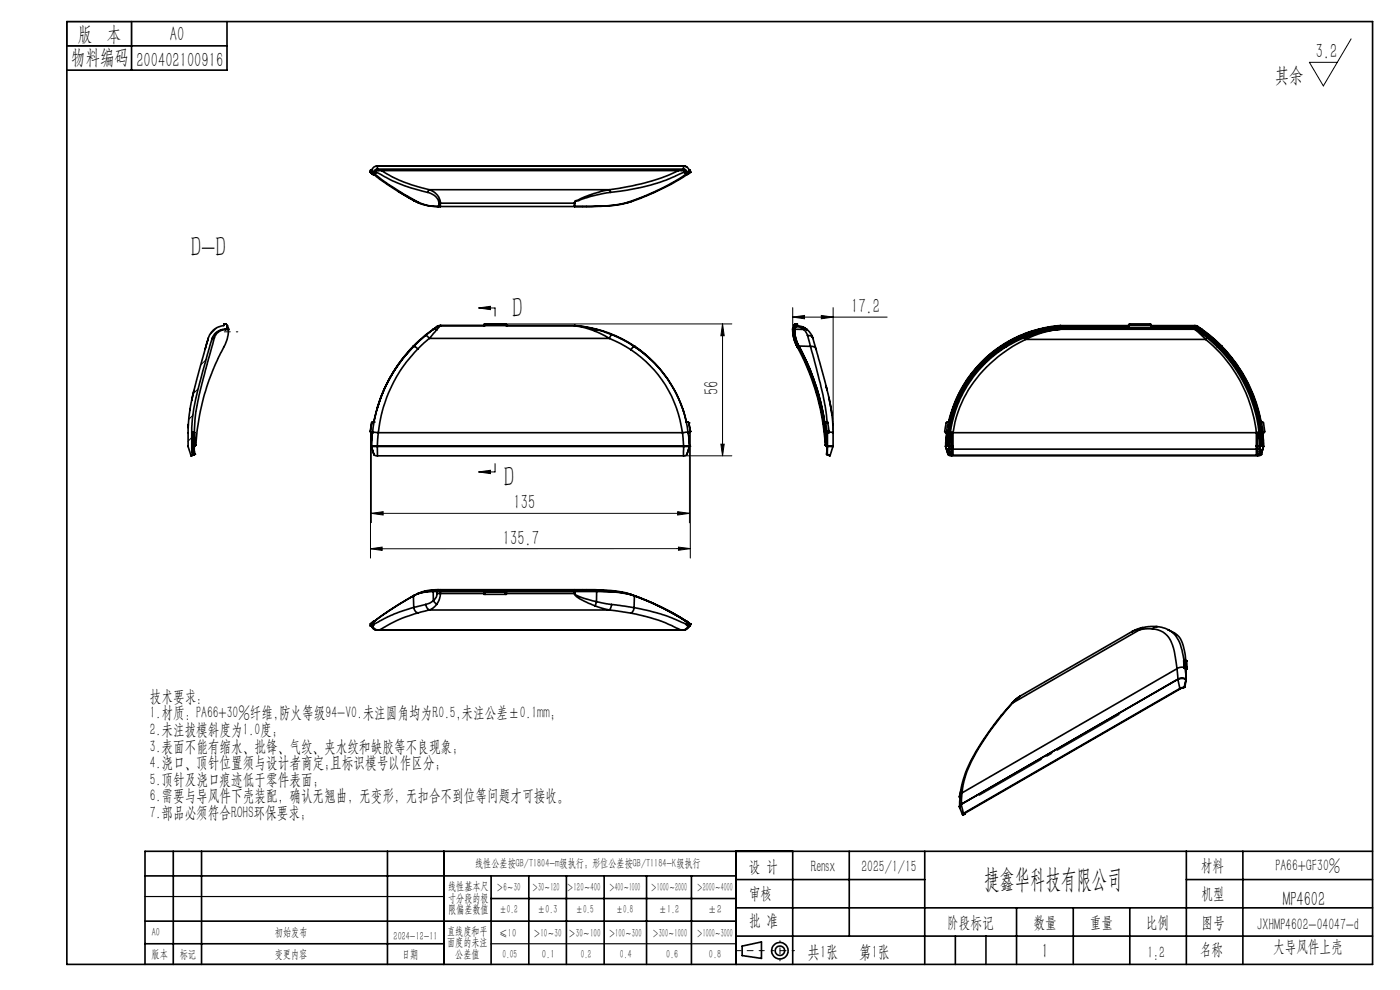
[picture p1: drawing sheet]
<svg xmlns="http://www.w3.org/2000/svg" width="297mm" height="210mm" viewBox="0 0 297 210" stroke-linecap="round" stroke-linejoin="round" font-family="sans-serif">
<g fill="none" stroke="#000" stroke-width=".21">
<path d="M286.6 8.2l-5.9 10-2.9-5h5.9M43.7 76.3l-1.1 1.1M46 69.5l-1.5 1.5M101.5 65.3l2.5-.3v.7zM101.5 65.3h3.5v1.8M107.2 68.7h48.1M153.3 68.7v28M153.3 68.7l.3 2.5h-.7zM168.2 67.3l2.5-.4v.7zM168.2 65.3v4.3M168.2 67.3h20M174.2 66.9l2.5 .4-2.5 .3z"/>
<path d="M176.7 65.3v26.5M40.7 92.8l-.8 .8M40.9 88.1l-.9 .9M42.1 82.5l-1.1 1M78.6 91.5v26.9M78.8 94.7v16.2M105 98.3v1.8h-3.5M145 96.7h10.3M146.3 94.7v16.2M146.4 91.5v26.9M152.9 94.2h.7l-.3 2.5zM78.6 116.4l2.5-.3v.7z"/>
<path d="M78.8 108.9l2.5-.4v.7zM78.8 108.9h67.5M101.5 100.1l2.5-.3v.7zM143.8 108.5l2.5 .4-2.5 .3zM143.9 116.1l2.5 .3-2.5 .3zM146.4 116.4h-67.8"/>
</g>
<g fill="none" stroke="#000" stroke-width=".35">
<path d="M14.2 4.6h277v200h-277zM14.2 9.7h34M27.9 4.6v10.3M48.2 4.6v10.3h-34M78.6 36.5l.7 .6M78.6 36.5h.1M78.6 36.5l.2 .2M78.8 36.4v.1M78.8 36.5l.2 .2M78.8 36.4h.1M78.8 36.4h.5M78.8 36.2v.2"/>
<path d="M78.8 36.7l.1 .1M78.8 36.5v.2M78.8 36.1h.1M78.8 36.1h-.2v.4M78.8 36.1v.1M78.9 36.5v.1M78.9 36.6l.2 .2h-.2M78.9 36.8l.4 .3M79 36.7h.1M79.1 36.5l-.2 .1M79.1 36.8h.5M79.1 36.8l.2 .1"/>
<path d="M79.3 36.9a47 47 0 0 0 9.1 6M79.3 37.1l.2 .1M79.3 36.9h.3M79.3 36.4v.2l-.5-.1M79.6 36.9a48.4 48.4 0 0 0 9.1 6M79.6 36.6v.3M79.7 36.5l.3-.3h65.1l.2 .3M79.7 36.5v.1M79.7 36.5h.1M79.8 36.6l.3 .1a32.9 32.9 0 0 0 10.6 4.1M79.8 36.6h-.7v.2M79.8 36.5v.1"/>
<path d="M79.9 36.2l-.1 .3M80 35.2a1.27 1.27 0 0 0-1.2 1.2M80 35.2h.1M80 35.2l-.2 .1M80 35.2h65M80 35.2l.1 .7M80.1 35.9a.74 .74 0 0 0-.8 .5M80.1 35.9h64.9M80.9 36.2a29.6 29.6 0 0 0 10.2 4M144 36.2a45.9 45.9 0 0 1-14.7 4M145 35.9l.5 .1 .2 .4M145 35.2h.2"/>
<path d="M145 35.2v.7M145 35.2a1.27 1.27 0 0 1 1.3 1.2M145 35.2l.7 .2M145 35.2h.1M145.1 36.2l.1 .3M145.2 36.5v.1M145.2 36.6l-4.8 1.9a48 48 0 0 1-10.9 2.3M145.2 36.6h.1M145.2 36.5h.1M145.3 36.5v.1M145.5 36.6v.3M145.5 36.9l-2.2 1.5-3.2 1.7-3 1.4-3.8 1.4"/>
<path d="M145.5 36.8h.4M145.5 36.9h.3M145.7 36.4h.6M145.7 36.4v.2M145.7 36.6h-.4M145.8 36.6h.1v.2M145.8 36.9l-2.9 1.9-4.3 2.1-3.3 1.4-2 .6M145.9 36.8l-.2 .2M145.9 36.8l-.1 .1M145.9 36.5l.3 .1M146.1 36.8l-.5 .3M146.2 36.6l-.3 .2h.2"/>
<path d="M146.2 36.5v.1M146.2 36.1h.2v.4M146.2 36.6v.1M146.2 36.2l.1 .2M146.2 36.7l-.1 .1M146.3 36.5l-.3 .2M146.3 36.5h.1M146.3 36.4h.1M146.3 36.4v.1M146.3 36.5l-.6 .1M146.4 36.5l-.2 .2M146.4 36.5h.1"/>
<path d="M146.4 36.5l-.4 .4M84.3 40.5l3.6 2.1M87.9 42.6l.5 .3M87.9 42.6h.1M88.4 42.9l1.7 .6 2.6 .3h31.7a32.9 32.9 0 0 0 9.3-.9M88.4 42.9h.3M88.7 42.9a9.8 9.8 0 0 0 4.4 .9M90.7 40.8l1 .4a2.4 2.4 0 0 1 1.4 1.9M91.1 40.2l-.4 .6M91.1 40.2l.7 .4a2.97 2.97 0 0 1 1.6 2.5M91.1 40.2h38.2M93.1 43.1h.3"/>
<path d="M93.1 43.1v.7M93.4 43.1v.7h-.3M93.4 43.1h28.5M129.3 40.2l.2 .6M129.3 40.2l-3.4 .9-3.2 1.3a.73 .73 0 0 0-.9 .7v.7M129.5 40.8a39.1 39.1 0 0 0-7.2 1.8 .39 .39 0 0 0-.4 .5M133.3 42.9a37.6 37.6 0 0 1-11.4 .9v-.7M44.2 71.8l-.7 2.2M44.2 71.8l-.5 1.5a114.5 114.5 0 0 0-3.6 14.7l-.2 3.8a8.2 8.2 0 0 0 .6 4.9M44.9 72a118.8 118.8 0 0 0-4.1 16.8l-.1 3M45.5 71.7l-2.8 10.2a42.2 42.2 0 0 0-1.5 9.8M45.5 71.7l-.5 .1-.1 .2"/>
<path d="M47.8 69.8a2.9 2.9 0 0 0-2.9 2.2M47.8 69.8v.1M47.8 69.9a2.49 2.49 0 0 0-2.3 1.8M47.8 69.9h.7M47.8 69.8h.7M48.2 69.2h.1M48.5 69.8l-.6-1.1h-.4v.4a3.8 3.8 0 0 0-3.3 2.7M48.5 69.8v.1M48.5 69.9l-.1 1a13.6 13.6 0 0 1-2 4.8 53.3 53.3 0 0 0-4.9 18.8h-.3M87.7 73.4a31 31 0 0 0-8.4 16.1M87.7 73.4l.1 .1M87.8 73.5a30.3 30.3 0 0 0-7.9 13.5"/>
<path d="M87.8 73.5a30.7 30.7 0 0 0-8.5 16M87.8 73.5h.1M87.8 73.5l.9 .5M88.7 74a30 30 0 0 0-8.4 17.8M90.3 71.1l-2.5 2.4M90.3 71.1l.8 .7M91.1 71.8l-2.4 2.2M91.1 71.8h38.2M91.9 69.8l-1.7 1.3-2.5 2.3M91.9 69.8v.1M91.9 69.9l-1.6 1.2M91.9 69.9h.8"/>
<path d="M92.7 69.9l-1.6 1.9M92.7 69.3l-.8 .6M92.7 69.3l-.8 .5M92.7 69.3h.1M93.4 69.1l-.7 .8M93.4 69.1l-.7 .2M93.4 69.1h.1M93.4 69.1h28.6M102.7 69.1h.1M102.7 69h.1M102.7 69v.1M102.9 68.7l-.2 .3"/>
<path d="M102.9 68.7h.1M102.9 68.7h4.3M107.2 68.7l.2 .3M107.2 68.7h.1M107.4 69.1h.1M107.4 69h.1M107.4 69v.1M122 69.1l1.9 .4 2.3 .8M122 69.1l4.5 .8M122 69.1l1.7 .1 2.9 .6M122 69.1h.1M126.2 70.3l3.1 1.5"/>
<path d="M126.5 69.9l3.3 1.1M126.5 69.9l-.3 .4M126.6 69.8a25.8 25.8 0 0 1 8 3.6M126.6 69.8l-.1 .1M129.3 71.8l2.3 1.1 2.2 1.3M129.8 71l2.1 1 2.6 1.5M129.8 71l-.5 .8M133.8 74.2a24.8 24.8 0 0 1 11 17.6M134.5 73.5a26.5 26.5 0 0 1 10.5 13.7M134.5 73.5h.1M134.5 73.5l2.1 1.5 1.4 1.2M134.5 73.5l-.7 .7"/>
<path d="M134.6 73.4a26.3 26.3 0 0 1 11 16.1M134.6 73.4l-.1 .1M168.2 69.9l.3 2.1 .5 1.3M168.2 69.9a7.6 7.6 0 0 0 .9 3.6M168.2 69.6v.1M168.2 69.8h.1M168.2 69.6h.1M168.2 69.7v.2M168.3 69.8l.3 2 .5 1.4M168.3 69.5v.1M168.3 69.8l-.1 .1M168.3 69.6v.2"/>
<path d="M168.3 69.7l-.1 .1M168.3 69.6l-.1 .1M168.3 69.5l-.1 .1M168.5 69.9l.2 1.8 .7 1.7M168.5 69.8h.1M168.5 69.8l.2 2.1 .5 1.3M168.5 69.2v.6M168.5 69.2h.1M168.5 69.2v.2M168.5 69.5v.1h-.2M168.5 69.5h.1M168.5 69.4v.5"/>
<path d="M168.5 69.8h-.2M168.5 69.5h-.2M168.5 69v.2M168.5 69h.7M168.6 69.8l.2 1.9 .7 1.7M168.6 69.3v.5M168.6 69.8l-.1 .1M168.6 70.2h.1M168.6 69.8l1.9 .1M168.6 69.3h.4M168.6 69.3l-.1 .1M168.6 69.1l-.1 .1"/>
<path d="M168.6 70.2l.2 1.6 .7 1.6M168.7 68.7l-.2 .3M168.7 68.7h.5v.3M168.8 73l.3 .5M169 69.3l.8 .2 .7 .4M169 69.1v.2M169 69.1l1.5 .4M169 69.1h-.4v.2M169 73.3l.1 .2M169.1 73.2l.1 .2M169.1 73.2h.1M169.1 73.2l-.1 .1"/>
<path d="M169.1 73.5h.1M169.1 73.5l.1 .2M169.2 69v.1M169.2 73.7a50.4 50.4 0 0 1 5.9 20.7M169.2 73.4h.2M169.2 73.2l.2 .2M169.2 73.4l-.1 .1M169.2 73.4l.1 .1M169.3 73.5a49.4 49.4 0 0 1 5.9 21M169.3 73.5l-.1 .2M169.4 73.4v.1M169.4 73.5a51 51 0 0 1 5.8 18.3"/>
<path d="M169.4 73.5a50.1 50.1 0 0 1 5.4 16M169.4 73.5h-.1M169.5 73.4a50.9 50.9 0 0 1 5.3 15.4M169.5 73.4l-.1 .1M170.4 69.4l.8 .5M170.5 69.9l.8 1.2M170.5 69.9l.4-.1 .3 .1M170.9 69.6v.1M171.1 69.8l.1 .1M171.2 69.9l1.1 1.4M171.3 71.1l.6 2.4M171.3 71.1a1.07 1.07 0 0 1 1.1 .6"/>
<path d="M171.9 73.5l2.7 10.3 .9 5.7M171.9 73.5a1.07 1.07 0 0 1 1.2 .5M171.9 73.5l-2.4-.1 1.8 3.8 1 2.5a44.3 44.3 0 0 1 2.6 9.8M172.2 71.1l.2 .6M172.3 71.4l.1 .4M172.4 71.8l.7 2.2M172.4 71.7v.1M173.1 74a119.8 119.8 0 0 1 3.5 14.9l.1 2.9M173.1 74.1v.1M212.3 73.4a26.2 26.2 0 0 0-11.1 16.1M212.3 73.4h.1M212.3 73.4l.1 .1"/>
<path d="M212.4 73.5a26.4 26.4 0 0 0-11 16h-.5l-.2 .2-.3 1.8 .2 .3h.3l-.2 3.2M212.4 73.5a26.3 26.3 0 0 0-11.1 16M212.4 73.5h.1M212.5 73.4h.6M212.5 73.4l-.1 .1M212.9 73.5l-2.4 1.7a25.8 25.8 0 0 0-9 14.5l-.4 2.3-.2 2.5M212.9 73.5a25.8 25.8 0 0 0-12 21M212.9 73.5v.2M212.9 73.5h.1M212.9 73.7l-1.9 1.4-2.7 2.4a24.8 24.8 0 0 0-3.5 4.5 25.5 25.5 0 0 0-3.7 12.4M213.1 73.4h.1M213.1 73.4v.2"/>
<path d="M213.1 73.4l-.2 .1M213.1 73.4l.1 .1M213.1 73.6l-.2 .1M213.2 73.5h.3M213.2 73.5l-.1 .1M213.5 73.5a26.7 26.7 0 0 0-4.9 3.9l-.1 .2a25.4 25.4 0 0 0-5.3 8.2l-1.2 3.8-.4 2.4-.2 2.4M213.6 73.1h.1M213.6 73.1v.2M213.6 73.1l-.5 .3M213.6 73.3l-.4 .2M214.9 72.4l-1.3 .7M217.4 71.6l.2 .4"/>
<path d="M217.6 72a26.7 26.7 0 0 0-15.2 18.7l-.2 1.1M217.6 72h38.2M218.6 71.1l-1.3 .5M219.6 70.5l-.4 .1M220.3 69.9a26.6 26.6 0 0 0-7.9 3.6M220.3 69.8a24.9 24.9 0 0 0-8 3.6M220.3 69.9h.1M220.3 69.8v.1M220.3 69.9a26.8 26.8 0 0 0-7.8 3.5M220.8 69.8l-.5 .1M220.8 69.8h1.6M221.6 70l-2 .5"/>
<path d="M222.4 69.8l-.6 .1M222.4 69.8l-1.8 .4a26.6 26.6 0 0 0-7 2.9M222.4 69.8l.1 .1M222.4 69.8h.1M222.5 69.9l-4.1 1.1-2.4 1-2.4 1.3M223.2 69.7l.1 .1M223.2 69.7l-.8 .1M223.3 69.8l-.8 .1M223.3 69.8h1.7M224.9 69.8l-1.3 .2M224.9 69.2l-3.1 .4-1.5 .3M224.9 69.1l-1.7 .1-2.9 .6"/>
<path d="M224.9 69.1h14.5M224.9 69.1v.1M224.9 69.2l-4.1 .6M225 69.8a25.1 25.1 0 0 0-11.5 3.7M225 69.6l-1.7 .2M225 69.5l-2.6 .3M225 69.6h28.5M225 69.8h28.4M225 69.5v.1M225 69.5h28.5M225 69.8l-3.8 .7-3.6 1.5M225 69.1l-.1 .1"/>
<path d="M239.4 69h4.8M244.2 69.1h9.3M253.4 69.8l.4 .1M253.4 69.8h.1M253.4 69.8l2.4 2.2M253.5 69.6l.3 .1M253.5 69.5l.4 .1M253.5 69.2l.6 .2M253.5 69.1l.6 .2M253.5 69.1l-9.3 .1-.1-.5h-4.5l-.2 .5h-14.5M253.5 69.1v.1M253.5 69.5v.1"/>
<path d="M253.8 69.9l1.9 1.4 2.5 2.2M253.8 69.7l.1 .1M253.9 69.6l-28.9-.1-1.8 .2M253.9 69.6h.1M253.9 69.6l-.1 .1M253.9 69.6l.1 .1M253.9 69.6l.3 .2M253.9 69.8h-.5M253.9 69.8l.2 .1M254 69.7l-.1 .1M254 69.7l.2 .1M254.1 69.4l.6 .4"/>
<path d="M254.1 69.9l2.7 2.1 1.4 1.3M254.1 69.3v.1M254.1 69.3l.8 .6M254.1 69.3l.9 .5M254.1 69.3h.1M254.2 69.8l2.6 2 1.5 1.4M254.2 69.8l1.8 1.3 2.3 2.1M254.2 69.8l-.1 .1M254.2 69.8h.1M254.2 69.8h.5M254.7 69.8l.2 .1M254.9 69.9l2.2 1.8 1.9 1.7"/>
<path d="M254.9 69.9h.1M254.9 69.9l1.7 1.2 2.5 2.3M255 69.8l1.6 1.3 2.6 2.3M255 69.8l-.1 .1M255.8 72a29.7 29.7 0 0 1 10.7 19.8M256.1 71.7l-.3 .3M256.1 71.7h.1M258.2 73.5a30.5 30.5 0 0 1 9.1 20.9M258.2 73.3l.4 .4M258.3 73.2h.1M258.3 73.2l-.1 .1M258.3 73.2l.4 .3"/>
<path d="M258.6 73.4h.1M258.6 73.4h.4M258.6 73.4l-.4 .1M258.6 73.7a30.4 30.4 0 0 1 9 20.7M258.6 73.5a30.6 30.6 0 0 1 9.2 21h-.5M258.7 73.5a30.3 30.3 0 0 1 9 21l-.1-.1M258.7 73.5l-.1 .2M259 73.4l.1 .1M259.1 73.4a31.1 31.1 0 0 1 8.3 16.1M259.1 73.5a31 31 0 0 1 8.3 16l.6 .1 .2 1 .1 1-.1 .2h-.4M259.1 73.4v.1M259.2 73.4a32.1 32.1 0 0 1 8.7 18.4"/>
<path d="M259.2 73.4h-.1M259.8 74.7l1 1.2M39.9 90v.7M40.3 86.7v.3M40.7 95.3h.1M40.7 94.7h.1M40.7 91.8v3.5M40.7 95.3l.2 1.2M40.7 91.7v3M40.7 95.3l.1 .8M40.7 91.7v.1M40.7 94.7v.6"/>
<path d="M40.9 96.5l-.4 .2M40.9 96.5v.1M41.1 96.4l-.2 .1M41.1 96.4l-.6 .3M41.1 91.7h-.4M41.1 91.7v2.9M41.1 94.6l-.4 .1M41.1 95.2v1.2M41.1 95.2l-.4 .1M41.1 91.7h.2M41.1 94.6v.6M41.2 82.8l-.5 2.1"/>
<path d="M41.2 95.1v1.3M41.2 95.1l-.1 .1M41.2 91.7v2.8M41.2 96.4h-.1M41.2 94.5l-.1 .1M41.2 94.5v.6M41.3 96.4h.1M41.3 91.7v2.8M78.6 91.5l.1 .3h.4M78.6 91.5h.1M78.6 91.5l.2 .3M78.8 94.7l.5 1.7"/>
<path d="M78.8 94.7h1.2M78.8 94.6h1.2M78.8 94.6v.1M78.8 89.7l-.2 1.8M78.8 89.7h.1M79 91.8l-.2 2.8M79 91.8h.1M79 91.8l-.2 2.9M79.1 91.6l1.2 .2M79.1 89.5l-.3 .2M79.1 91.6v.2M79.1 89.5h.1"/>
<path d="M79.1 89.5h.2M79.3 96.4l.3 .3h.5M79.3 89.5l-.2 2.1M79.3 89.5h.1M80 94.6h65M80 94.6v.1M80 94.7l.1 2M80 94.7h65M80.1 96.7h64.9M80.3 91.8l-.3 2.8M80.3 91.8h64.5M144.8 91.8l.2 2.8"/>
<path d="M144.9 86.8l.7 2.7M145 94.7v2M145 94.7h1.3M145 94.6v.1M145 94.6h1.3M145.6 89.5h.3M145.7 96.4l-.2 .3h-.5M145.9 89.5h-.3l.3 2.1M145.9 89.5l.2 .2M145.9 89.5h.1M145.9 91.6l-1.1 .2M145.9 91.6l.1 .2"/>
<path d="M146 91.8l.3 2.8M146.1 89.7l.3 1.8M146.1 89.7h.1M146.3 94.7l-.6 1.7M146.3 94.6v.1M146.3 94.6h.1M146.3 94.7h.1M146.4 91.5l-.2 .3M146.4 91.5h.1M146.4 91.5v.2l-.4 .1M174.8 89.5l.4 2.3M174.8 89.5h.2"/>
<path d="M175 89.5l.2 .2M175 89.5h.6v.2M175.1 94.4l.1 .1M175.2 91.8l.2 3.2M175.2 89.7l.2 1.8M175.2 94.5h.1M175.2 89.7h.4M175.2 94.5h.2v.4M175.2 81.8l.3 1M175.3 91.8l.2 2.9M175.4 96.4h.1M175.4 95v.5"/>
<path d="M175.4 95.1v.3M175.4 91.5l-.2 .3M175.4 91.5h.5M175.4 95.5v-.1v1M175.5 94.9l-.1 .6M175.5 94.9l-.1 .1M175.5 94.7h.1M175.5 96.4l.6 .3M175.5 96.4l.3 .2M175.5 94.7v.2M175.5 94.7l-.1 1.7M175.5 94.6v.1"/>
<path d="M175.5 91.8v2.8M175.5 94.7h1.2M175.5 94.6h1.2M175.5 94.7v1.7M175.6 89.7l.3 1.8M175.8 96.6h.1M175.8 96.5v.1M175.8 84.3l.7 3.7M175.9 91.5v.3h-.7M175.9 91.6l.8 .2M176.7 89.8v.3M176.7 94.7l-.6 2"/>
<path d="M176.7 94.6v.1M176.7 91.8v2.8M200.6 94.7l.5 1.7h.4M200.7 94.9v.1M200.7 94.7v.2M200.7 94.7h-.1M200.7 94.9l.3 .7M200.7 95.1l.5 1.3M200.7 95l.3 .6M200.8 91.8l-.2 2.9M200.9 91.8l-.2 2.9M200.9 94.5h.1"/>
<path d="M200.9 94.5h.5M201.1 94.4l-.2 .1M201.1 94.4h.3M201.2 96.4h.1M201.2 89.5l-.4 2.3M201.4 94.5h.1M201.4 94.5v.6M201.4 94.4v1M201.4 94.5v.1M201.4 94.6l.5 .1M201.4 95.4l-.4 .2M201.4 95.4v.4"/>
<path d="M201.4 94.3v.2M201.4 95.8l.1 .6M201.4 95.8l.1 .1M201.5 95.9v.5M201.5 95.9h.1M201.5 96.4l.1 .1 .3 .1M201.5 96.4h.1M201.6 91.7h.3M201.6 91.7l-.2 2.8M201.6 91.7l-.2 2.9M201.9 95.3v1.3M201.9 95.3l-.5-.2 .1 .9"/>
<path d="M201.9 95.3h64.9M201.9 94.7h.3M201.9 94.7v.6M201.9 91.7l.3 .1M201.9 91.7v3M202.2 91.8h64.3M202.2 96.5l-.3 .1M202.2 96.5h64.3M202.2 91.8v4.7M265.6 84l.1 .4M266.5 96.5l.3 .1M266.5 91.8v4.7"/>
<path d="M266.5 94.7h.3M266.8 91.7l-.3 .1M266.8 91.7v3M266.8 95.3v1.3M266.8 94.7v.6M267.1 91.7h.1M267.1 91.7h-.3M267.1 91.7l.2 2.9M267.1 92l.2 2.5M267.2 96.4l-.4 .2M267.2 96.4h.1M267.2 96.4h.3"/>
<path d="M267.2 95.8v.6M267.3 94.6l-.5 .1M267.3 95.2l-.5 .1M267.3 95.2l-.1 .6M267.3 95.4l-.1 .4M267.3 94.6v.6M267.3 94.5h.1M267.3 94.4v.7M267.3 94.4h.3M267.3 95.1v.3M267.3 94.5v.1M267.3 95.1v.1"/>
<path d="M267.5 96.4h.1M267.5 96.4l-.5 .3h-65.4l-.4-.3M267.8 91.8l.2 3.2M267.8 91.8l.2 2.9M267.9 91.8l.2 2.9M267.9 95.1l-.4 1.3M268 94.7h.1M268 95l-.3 .5-.4-.1M268 94.7v.3M268.1 94.7l-.6 1.7M268.1 94.7h.1M78.6 132.4h.1"/>
<path d="M78.6 132.4v.4M78.6 132.8h.2M78.8 132.8l.2 .3a1.12 1.12 0 0 0 1 .6M78.8 132.5l-.2 .3M78.8 132.1l-.2 .3M78.8 132.8l.6 .7 .6 .2M78.8 132.1v.4M78.8 132.8h.3M79.1 131.9l-.3 .2M79.1 132.8h.1M79.1 131.9v.6M79.1 132.5h-.3"/>
<path d="M79.1 132.5h.2M79.3 132.5l-.2 .3M79.3 132.4v.1M79.5 131.8l-.4 .1M80 133.7h.3M80 133.7h.1M80 133.7h65M87.7 126.4l-6.7 4.2-1.7 1.3v.5M87.7 126.4h.1M87.7 126.4l.1 2.5M87.8 128.9a1.33 1.33 0 0 0 .9 1.1M87.8 128.9l-.6 .1a34.3 34.3 0 0 0-7.9 3.4"/>
<path d="M87.8 126.3l-5.3 3.3-2.9 2M87.8 126.3v.1M88.7 130a36.5 36.5 0 0 0-8.4 3.7 1.29 1.29 0 0 1-1.2-.9M88.7 125.9l-.3 .1M88.7 125.9l-.1 .1M90.3 128.2l.3 .7 .5 .5M90.3 128.2l-2.5 .7M91.1 129.4l-2.4 .6M91.1 129.4h38.2M91.9 125.5h.8M91.9 125.5l-2.4 .2-1.8 .7M91.9 125.5v1.9"/>
<path d="M91.9 127.4l.8 .8M91.9 127.4l-.7 .5-.9 .3M92 125.4l-2.3 .2-1.9 .7M92 125.4h.8M92 125.4v.1M92.7 128.2l-.8 .7-.8 .5M92.7 125.2l-2 .2-1.5 .4M92.7 125.2h.3M92.7 125.2v.2M92.7 125.9l-.1 .7-.7 .8M92.7 125.9h.7M92.7 125.5h10"/>
<path d="M92.7 125.5v.4M92.7 125.1h-.9a8.3 8.3 0 0 0-3.1 .8M92.7 125.1h.3M92.7 125.1v.1M92.8 125.4h29.2M92.8 125.4l-.1 .1M92.9 125.1v.1M93 125.2h30.6M93 125.2v.2M93 125.1h.4M93 125.1v.1M93.4 125.9l-.2 1.1-.5 1.2"/>
<path d="M93.4 125.1v.8M93.4 125.9h9.3M93.4 125.1h28.5M102.7 125.4l.2 .2M102.7 125.4v.7h.2M102.9 125.6h4.3M102.9 125.6v.5M102.9 126.1h4.3M107.2 125.6v.5M107.4 125.4l-.2 .2M107.4 125.4v.7h-.2M107.4 125.5h19.2"/>
<path d="M107.4 125.9h14.4M121.8 125.9a4.2 4.2 0 0 0 2.6 1.8l1.8 .8M121.8 125.9h.2M121.9 125.1h1.7M121.9 125.1l-.1 .8M122 125.9l.2 .4 1.3 .5 3 .8M122 125.4h4.5M122 125.4v.5M123.6 125.2h.8M123.6 125.1h.8M123.6 125.1v.1M124.4 125.2l6 .2 2.4 .5"/>
<path d="M124.4 125.1l5.2 .2 3.6 .6M124.4 125.2l.1 .2M124.4 125.1v.1M126.2 128.5l3.1 .9M126.5 127.6l-.3 .9M126.5 127.6l3.3 .6M126.5 125.4a21.9 21.9 0 0 1 8 1M126.5 125.4v.1M126.6 125.5a24.7 24.7 0 0 1 7.9 .9M126.6 125.5l-.1 2.1M129.3 129.4l4.5 .7M129.8 128.2l4.7 .7"/>
<path d="M129.8 128.2l-.3 .8-.2 .4M133.2 125.9l.5 .1M133.2 125.9l.1 .1M133.7 126h.1M133.7 126v.1M133.7 126l.2 .1M133.8 130.1a37 37 0 0 1 10.7 3.5 1.2 1.2 0 0 0 1.4-.8M133.9 126.1l6.3 2.6 2.7 1.4 2.7 1.7M133.9 126.1h.1M134.5 128.9l-.1 .6-.6 .6M134.5 128.9a43.3 43.3 0 0 1 11.1 3.5M134.5 126.4l3.3 1.3 2.9 1.3 4.8 2.8"/>
<path d="M134.5 126.4h.1M134.5 126.4h.2M134.6 126.4l4.3 1.8 4.6 2.4 2.1 1.3v.5M134.6 126.4l-.1 2.5M141.5 129.5l4 2.3M144.8 133.7h.2M145 133.7h.1M145.4 133.6l-.4 .1M145.5 131.8h.2M145.6 132.5l.3 .3M145.6 132.5h.3M145.6 132.4v.1"/>
<path d="M145.7 131.8l.7 .5M145.7 131.8l.2 .1M145.9 131.9l.2 .2M145.9 132.5h.2M145.9 131.9v.6M145.9 132.8h.1M146 132.8h.2M146.1 132.1l.3 .3M146.1 132.5l.3 .3M146.1 132.1v.4M146.2 132.8l-.1 .3M146.2 132.8a1.21 1.21 0 0 1-1.2 .9"/>
<path d="M146.4 132.4h.1M146.4 132.8h-.2M146.4 132.4v.4M240.2 133.9l-23.8 13.8-1.6 1.4M240.3 133.9l-.2 .1M240.3 133.9h-.1M241.8 133.6h-.6l-1 .3M241.8 133.6l-27 15.5M242.4 133.1l-2.1 .8M242.4 133.1l-.6 .5M244.5 133.4a4.8 4.8 0 0 1 4.5 4.1l.7 4.3M244.5 133.4h-1.3l-1.4 .2"/>
<path d="M245.5 132.9l1.1 .2 1.3 .5M245.5 132.9h-1.4l-1.7 .2M245.5 132.9l-.6 .1-.4 .4M247.8 133.6l.2 .1a5.1 5.1 0 0 1 3.3 4.4l.2 2M247.8 133.6a6 6 0 0 1 3 4.7l.4 1.8M212.5 151.7a47.2 47.2 0 0 0-7.9 13l-.6 1.8-.3 2.1M212.6 151.7a44.8 44.8 0 0 0-7.9 13.3l-.6 3.2M214.7 149.1l-2.3 2.6h.2M214.7 149.1h.1M214.8 149.1l-2.2 2.6M216.1 147.9l-1.4 1.2M249.7 141.8l.2 2.3"/>
<path d="M249.7 141.8l-45.6 26.4M249.9 144.1l.4 1.9M249.9 144.1a2.2 2.2 0 0 1 1.7 0M249.9 144.1h.1M249.9 144.1l-46 26.5M250.3 146l-45.9 26.5M251.1 141.6h-.7l-.7 .2M251.1 141.7l.3 .1M251.1 141.6v.1M251.2 145.8l-.9 .2M251.2 145.8h.2M251.3 141.6l.5 .3"/>
<path d="M251.3 141.6l-.2 .1M251.4 145.8l-.9 .2-45.9 26.5M251.4 140l.3 .2M251.4 141.8l.2 2.2M251.4 141.8a1.22 1.22 0 0 1 .2 1.3v1M251.5 140.1l-.1-.1-.3 .1v1.5M251.5 140.1v1.2M251.5 140.1l.2 .1M251.5 141.3l-.2 .3M251.5 141.3l.3 .2M251.6 144h-.2a1.86 1.86 0 0 0-1.5 .1M251.6 144v.1"/>
<path d="M251.6 144.1l-.4 1.7M251.6 144.1h.1M251.6 144.4h.1M251.6 144.4v.2M251.6 144.1l-.2 1.7M251.6 144.2v.2M251.7 140.2l.1 1.3M251.8 141.9l-.2 .1M251.8 141.5v.4M203.6 171v.1M203.6 171.2h.1M203.6 169.1l.1 .1"/>
<path d="M203.7 168.6l-.1 2.5 .3-.5M203.8 167.7l-.3 1.3 .2 .1M203.9 170.6l-.3 .6 .6 1.6M203.9 170.6l.5 1.9M203.9 170.6h.1M204.1 168.2l-.2 2.4M204.1 168.2l-.4 .4M204.4 172.5l-.2 .3 .5-.1M204.6 172.7h.1M204.6 172.6v.1M204.6 172.5l-.1 .1 .1 .1M204.6 172.5v.2"/>
<path d="M204.6 172.5l.1 .2M30.8 195.4h125.4M30.8 185.8h125.4M36.8 180.6v24M42.8 180.6v24M82.2 180.6v24M94.2 180.6v24M104.2 185.8v18.8M104.2 190.6h52M112.2 185.8v18.8M120.2 185.8v18.8M128.2 185.8v18.8"/>
<path d="M137.2 185.8v18.8M146.7 185.8v18.8M156.2 180.6v24M156.2 186.6h40M156.2 198.6h135M156.2 192.6h135M168.2 180.6v24M180.2 180.6v18M196.2 180.6v24M202.7 198.6v6M209.2 198.6v6M215.7 192.6v12"/>
<path d="M227.7 192.6v12M239.7 192.6v12M251.7 186.6h39.5M251.7 180.6v24M263.7 180.6v24M291.2 180.6h-260.4v24M30.8 200.2h63.4M157.4 200.7l4.1-.9v3.5l-4.1-.6z"/>
<circle cx="165.5" cy="201.7" r="1.74"/>
<circle cx="165.5" cy="201.7" r="1"/>
</g>
<path d="M238.1 151.2l-31 17.9" fill="none" stroke="#000" stroke-width=".21" stroke-dasharray="15.2 1.3 1.3 1.3" stroke-dashoffset="-.8"/>
<path d="M46 70.4h4.5" fill="none" stroke="#000" stroke-width=".21" stroke-dasharray="15.2 1.3 1.3 1.3" stroke-dashoffset="14.9"/>
<path d="M162.1 201.7h-6" fill="none" stroke="#000" stroke-width=".21" stroke-dasharray="15.2 1.3 1.3 1.3" stroke-dashoffset="14.1"/>
<path d="M168.5 201.7h-4.8" fill="none" stroke="#000" stroke-width=".21" stroke-dasharray="15.2 1.3 1.3 1.3" stroke-dashoffset="14.7"/>
<path d="M165.5 199.6v4.2" fill="none" stroke="#000" stroke-width=".21" stroke-dasharray="15.2 1.3 1.3 1.3" stroke-dashoffset="15"/>
<path d="M14.2 4.6h13.7v5.1h-13.7zM30.8 190.2h63.4M30.8 204.6h63.4M104.2 200.2h52" fill="none" stroke="#000" stroke-width=".25"/>
<g fill="#000">
<path d="M101.5 65.3l2.5-.3v.7zM101.5 100.1l2.5-.3v.7z"/>
<path d="M153.3 68.7l.3 2.5h-.7zM152.9 94.2h.7l-.3 2.5z"/>
<path d="M169.2 73.4a.17 .17 0 0 1 .3 0 .17 .17 0 0 1-.3 0zM174.7 89.5a.17 .17 0 0 1 .3 0 .17 .17 0 0 1-.3 0zM175 91.8a.17 .17 0 0 1 .3 0 .17 .17 0 0 1-.3 0zM174.9 94.4a.2 .2 0 0 1 .4 0 .2 .2 0 0 1-.4 0zM168.3 69a.17 .17 0 0 1 .3 0 .17 .17 0 0 1-.3 0zM168 69.8a.17 .17 0 0 1 .3 0 .17 .17 0 0 1-.3 0zM168.4 69.1a.17 .17 0 0 1 .3 0 .17 .17 0 0 1-.3 0zM168.5 68.7a.2 .2 0 0 1 .4 0 .2 .2 0 0 1-.4 0z"/>
<path d="M174.2 66.9l2.5 .4-2.5 .3zM168.2 67.3l2.5-.4v.7z"/>
<path d="M253.6 69.9a.17 .17 0 0 1 .3 0 .17 .17 0 0 1-.3 0zM253.3 69.8a.17 .17 0 0 1 .3 0 .17 .17 0 0 1-.3 0zM266.9 91.7a.2 .2 0 0 1 .4 0 .2 .2 0 0 1-.4 0z"/>
<path d="M40.7 96.5a.17 .17 0 0 1 .3 0 .17 .17 0 0 1-.3 0zM40.4 96.7a.17 .17 0 0 1 .3 0 .17 .17 0 0 1-.3 0z"/>
<path d="M78.6 116.4l2.5-.3v.7zM143.9 116.1l2.5 .3-2.5 .3z"/>
<path d="M78.8 108.9l2.5-.4v.7zM143.8 108.5l2.5 .4-2.5 .3z"/>
</g>
<g font-size="6.3">
<text x="40.5" y="54.6">D-D</text>
<text x="108.7" y="67.5">D</text>
<text x="106.9" y="103.4">D</text>
</g>
<text font-size="5.6" x="208.8" y="188.3">捷鑫华科技有限公司</text>
<g font-size="4.4">
<text x="16.5" y="8.6">版 本</text>
<text x="36.1" y="8.6">A0</text>
<text x="15.1" y="13.7">物料编码</text>
<text x="28.9" y="14.2">200402100916</text>
<text x="270.5" y="17.3">其余</text>
<text x="279.1" y="12.3">3.2</text>
<text x="180.6" y="66.4">17.2</text>
<text x="152.4" y="83.8" transform="rotate(-90 152.4 83.8)">56</text>
<text x="108.9" y="108">135</text>
<text x="106.7" y="115.5">135.7</text>
<text x="272.1" y="192.3">MP4602</text>
<text x="221" y="203.2">1</text>
</g>
<g font-size="3.8">
<text x="171.3" y="203.2">共1张</text>
<text x="182.3" y="203.2">第1张</text>
</g>
<g font-size="3.5">
<text x="31.8" y="148.8">技术要求:</text>
<text x="31.8" y="152.4">1.材质：PA66+30%纤维,防火等级94-V0.未注圆角均为R0.5,未注公差±0.1mm；</text>
<text x="31.8" y="155.9">2.未注拔模斜度为1.0度；</text>
<text x="31.8" y="159.4">3.表面不能有缩水、批锋、气纹、夹水纹和缺胶等不良现象；</text>
<text x="31.8" y="163">4.浇口、顶针位置须与设计者商定;且标识模号以作区分；</text>
<text x="31.8" y="166.5">5.顶针及浇口痕迹低于零件表面;</text>
<text x="31.8" y="170">6.需要与导风件下壳装配，确认无翘曲，无变形，无扣合不到位等问题才可接收。</text>
<text x="31.8" y="173.5">7.部品必须符合ROHS环保要求；</text>
<text x="158.9" y="184.9">设 计</text>
<text x="172" y="184.9">Rensx</text>
<text x="182.7" y="184.9">2025/1/15</text>
<text x="254.7" y="184.7">材料</text>
<text x="270.6" y="184.7">PA66+GF30%</text>
<text x="158.9" y="190.8">审核</text>
<text x="254.9" y="190.7">机型</text>
<text x="158.9" y="196.5">批 准</text>
<text x="200.9" y="196.9">阶段标记</text>
<text x="219.3" y="196.9">数量</text>
<text x="231.2" y="196.9">重量</text>
<text x="243.1" y="196.9">比例</text>
<text x="254.9" y="196.9">图号</text>
<text x="266.7" y="197.3">JXHMP4602-04047-d</text>
<text x="243.4" y="203.2">1:2</text>
<text x="254.5" y="202.5">名称</text>
<text x="270.1" y="201.8">大导风件上壳</text>
</g>
<g font-size="2.5">
<text x="100.8" y="184">线性公差按GB/T1804-m级执行；形位公差按GB/T1184-K级执行</text>
<text x="95.1" y="188.8">线性基本尺</text>
<text x="95.1" y="191.3">寸分段的极</text>
<text x="105.3" y="189.1">＞6～30</text>
<text x="112.9" y="189.1">＞30～120</text>
<text x="120.2" y="188.9">＞120～400</text>
<text x="129.2" y="188.9">＞400～1000</text>
<text x="138.1" y="189.1">＞1000～2000</text>
<text x="147.8" y="189.1">＞2000～4000</text>
<text x="95.1" y="193.8">限偏差数值</text>
<text x="105.9" y="193.8">±0.2</text>
<text x="114.1" y="193.8">±0.3</text>
<text x="122.2" y="193.8">±0.5</text>
<text x="130.7" y="193.8">±0.8</text>
<text x="139.8" y="193.8">±1.2</text>
<text x="150.2" y="193.8">±2</text>
<text x="32.2" y="203.2">版本</text>
<text x="32.2" y="198.6">A0</text>
<text x="38.1" y="203.2">标记</text>
<text x="58.3" y="203.2">变更内容</text>
<text x="58.3" y="198.6">初始发布</text>
<text x="83.5" y="199.5">2024-12-11</text>
<text x="85.3" y="203.2">日期</text>
<text x="94.8" y="198.3">直线度和平</text>
<text x="94.8" y="200.7">面度的未注</text>
<text x="96.6" y="203.2">公差值</text>
<text x="105.9" y="198.7">≤10</text>
<text x="106.6" y="203.2">0.05</text>
<text x="113.2" y="198.7">＞10～30</text>
<text x="115" y="203.2">0.1</text>
<text x="120.6" y="198.7">＞30～100</text>
<text x="123.2" y="203.2">0.2</text>
<text x="129.1" y="198.7">＞100～300</text>
<text x="131.5" y="203.2">0.4</text>
<text x="138.4" y="198.7">＞300～1000</text>
<text x="141.3" y="203.2">0.6</text>
<text x="147.8" y="198.7">＞1000～3000</text>
<text x="150.4" y="203.2">0.8</text>
</g>
</svg>
